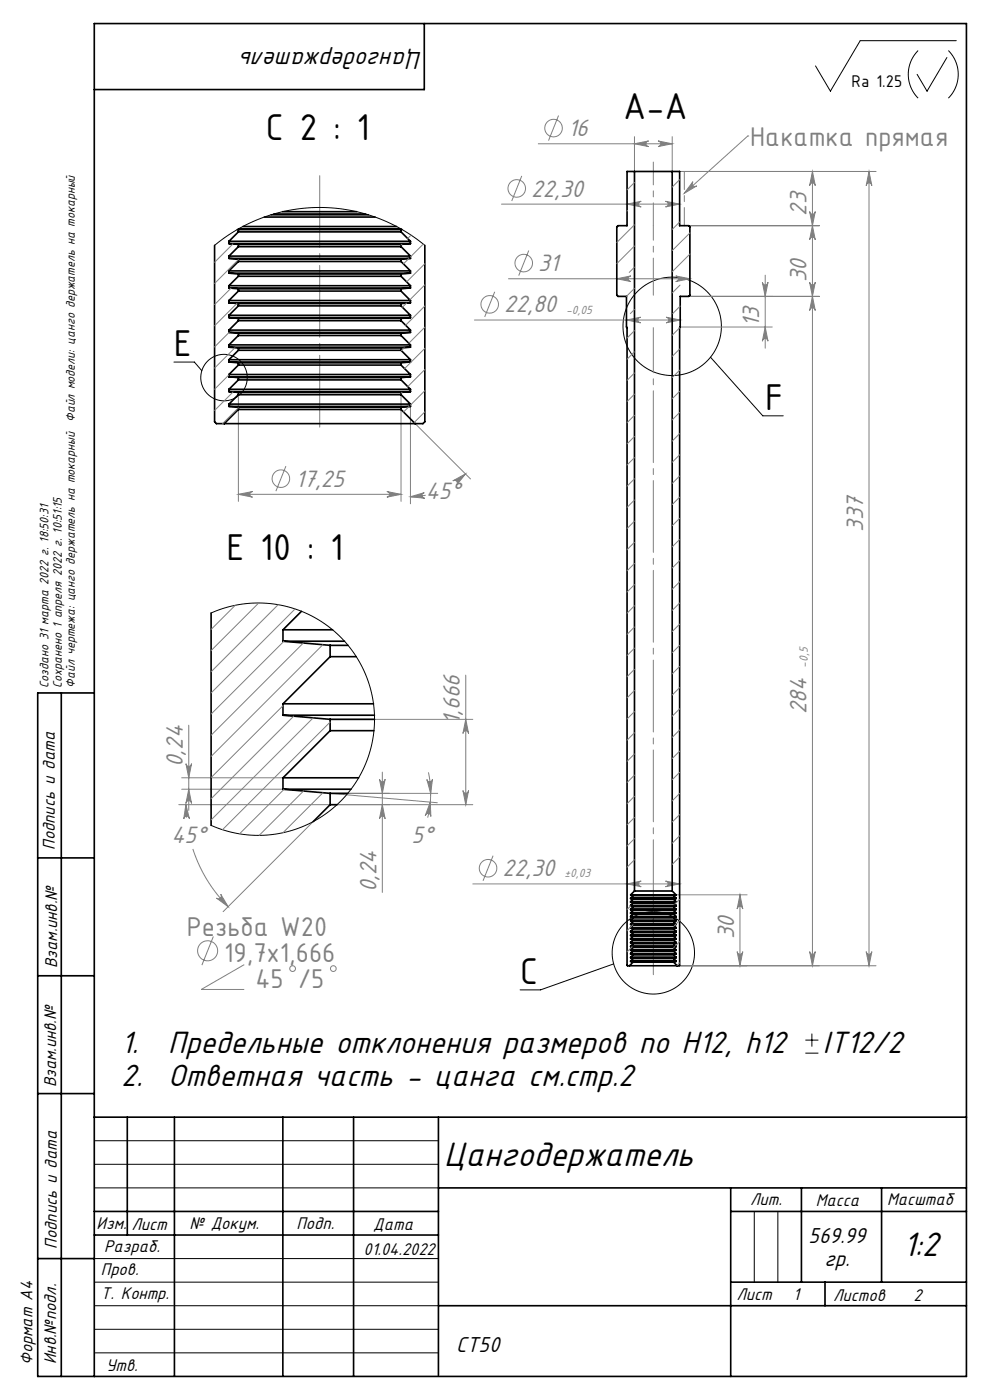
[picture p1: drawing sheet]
<svg xmlns="http://www.w3.org/2000/svg" width="210mm" height="297mm" viewBox="0 0 210 297" stroke-linecap="round" stroke-linejoin="round" font-family="sans-serif">
<g fill="none" stroke="#808080" stroke-width=".21">
<path d="M110.7 37.3l-2.2 5.3M114.2 30.5h28.4M118.5 24.5l-2.1 5.3M134.6 30.5l3-.6a.6 .6 0 0 0-.6 .6 .6 .6 0 0 0 .6 .6zM134.6 29v7.4M139.6 29.9l3 .6-3 .6a.6 .6 0 0 0 .6-.6 .6 .6 0 0 0-.6-.6zM142.6 29v7.4h43.2M147 38.5a.6 .6 0 0 0 0 .9 .6 .6 0 0 0 .8 0l-2.6 1.6zM158.6 28.8h.1M158.6 28.8l-13.4 12.2M172.3 36.4l.6 3a.6 .6 0 0 0-.6-.6 .6 .6 0 0 0-.6 .6zM172.3 36.4v168.5"/>
<path d="M184.3 36.4v168.5M184.3 36.4l.6 3a.6 .6 0 0 0-.6-.6 .6 .6 0 0 0-.6 .6zM106.4 43.3h37.8M107.9 59.1h38.4M112.2 53.2l-2.2 5.3M130.8 59.1l3-.6a.6 .6 0 0 0-.5 .6 .6 .6 0 0 0 .5 .6zM133 43.3l3-.6a.6 .6 0 0 0-.6 .6 .6 .6 0 0 0 .6 .6zM141.2 42.7l3 .6-3 .6a.6 .6 0 0 0 .5-.6 .6 .6 0 0 0-.5-.6zM143.3 58.5l3 .6-3 .6a.6 .6 0 0 0 .6-.6 .6 .6 0 0 0-.6-.6zM146.1 47.9h27.7M161.7 59.9a.6 .6 0 0 0 .6 .5 .6 .6 0 0 0 .6-.5l-.6 3zM162.3 58.4v15.5"/>
<path d="M171.7 44.9a.6 .6 0 0 0 .6 .5 .6 .6 0 0 0 .6-.5l-.6 3zM171.7 59.9a.6 .6 0 0 0 .6 .5 .6 .6 0 0 0 .6-.5l-.6 3zM172.3 47.9l.6 3a.6 .6 0 0 0-.6-.6 .6 .6 0 0 0-.6 .6zM100.6 67.9h43.7M104.9 61.9l-2.1 5.3M132.9 67.9l3-.6a.6 .6 0 0 0-.6 .6 .6 .6 0 0 0 .6 .6zM141.3 67.3l3 .6-3 .6a.6 .6 0 0 0 .6-.6 .6 .6 0 0 0-.6-.6zM144.3 69.4h19.5M162.3 69.4l.6 3a.6 .6 0 0 0-.6-.6 .6 .6 0 0 0-.6 .6zM172.3 62.9l.6 3a.6 .6 0 0 0-.6-.6 .6 .6 0 0 0-.6 .6zM173.8 62.9h-27.7M50.6 83.7v22.7"/>
<path d="M60.6 98.9l-2.1 5.3M85.1 83.7v22.7M87.1 86.2v20.7M88.1 89.9l11.7 11.7M50.6 104.9l3-.6a.6 .6 0 0 0-.6 .6 .6 .6 0 0 0 .6 .6zM50.6 104.9h34.5M82.1 104.3l3 .6-3 .6a.6 .6 0 0 0 .5-.6 .6 .6 0 0 0-.5-.6zM87.1 105.4l2.9-.9a.6 .6 0 0 0-.5 .7 .6 .6 0 0 0 .6 .5zM90.3 105.1l-3.2 .3M96.1 102l2.6-1.5-1.9 2.4a.6 .6 0 0 0 .1-.8 .6 .6 0 0 0-.8-.1zM98.7 100.5l-1.1 1M40 153.8v18.1"/>
<path d="M70 152.6h30.3M98.8 152.6l.6 3a.6 .6 0 0 0-.6-.6 .6 .6 0 0 0-.6 .6zM98.8 143.2v27.5M37.9 170.7h62.4M38.5 167.4h21.5M38.5 165h21.5M39.4 170.7l.8 3a.6 .6 0 0 0-.7-.6 .6 .6 0 0 0-.5 .6zM39.4 170.7l.2 2.8M39.4 162a.6 .6 0 0 0 .6 .6 .6 .6 0 0 0 .6-.6l-.6 3zM40 167.4l.6 3a.6 .6 0 0 0-.6-.5 .6 .6 0 0 0-.6 .5zM66.4 174.3l-19.1 19.1M80.5 165.3a.6 .6 0 0 0 .6 .6 .6 .6 0 0 0 .6-.6l-.6 3z"/>
<path d="M81.1 170.7l.6 3a.6 .6 0 0 0-.6-.6 .6 .6 0 0 0-.6 .6zM81.1 163.8v25.5M90.5 165.4a.6 .6 0 0 0 .7 .5 .6 .6 0 0 0 .5-.6l-.3 3zM90.9 163.9a21.3 21.3 0 0 1-.2 9.6M91.3 170.2l.1 3a.6 .6 0 0 0-.5-.6 .6 .6 0 0 0-.7 .4zM92.9 168.3h-22.9l22.8 2M98.2 167.7a.6 .6 0 0 0 .6 .6 .6 .6 0 0 0 .6-.6l-.6 3zM40.9 180.1a30.6 30.6 0 0 0 7.5 12.2M45.3 198.7l-2.5 6M45.9 190.5a.6 .6 0 0 0 .9 0 .6 .6 0 0 0 0-.8l1.6 2.6zM100.3 187.5h43.9M104.6 181.5l-2.1 5.3"/>
<path d="M133 187.5l3-.6a.6 .6 0 0 0-.6 .6 .6 .6 0 0 0 .6 .6zM141.2 186.9l3 .6-3 .6a.6 .6 0 0 0 .5-.6 .6 .6 0 0 0-.5-.6zM143.4 189.8h15.1M157 189.8v15.1M157 189.8l.6 3a.6 .6 0 0 0-.6-.5 .6 .6 0 0 0-.6 .5zM51.8 204.6l-9.1 5.3h9.1M144.1 204.9h41.7M156.4 201.9a.6 .6 0 0 0 .6 .5 .6 .6 0 0 0 .6-.5l-.6 3zM171.7 201.9a.6 .6 0 0 0 .6 .5 .6 .6 0 0 0 .6-.5l-.6 3zM183.7 201.9a.6 .6 0 0 0 .6 .5 .6 .6 0 0 0 .6-.5l-.6 3z"/>
<circle cx="109.6" cy="40" r="1.86"/>
<circle cx="117.4" cy="27.2" r="1.86"/>
<circle cx="111.1" cy="55.8" r="1.86"/>
<circle cx="103.9" cy="64.6" r="1.86"/>
<circle cx="59.6" cy="101.5" r="1.86"/>
<circle cx="103.5" cy="184.2" r="1.86"/>
<circle cx="44" cy="201.7" r="2.13"/>
<circle cx="62.1" cy="205.5" r=".61"/>
<circle cx="70.7" cy="205.5" r=".61"/>
</g>
<g fill="none" stroke="#000" stroke-width=".21">
<path d="M194.8 10.7a7.1 7.1 0 0 0 0 10.1M200.9 12.2l-4.3 7.1-2.1-3.5M201.2 10.7a7.1 7.1 0 0 1 0 10.1M202.9 8.6h-20.4l-6.4 10.7-3.1-5.3M36.9 76.8h4.3l1.6 1.8M150.7 75.8l11.1 12.4h4.3M130.2 204.5l-15.5 5.5h-4.4M172.2 219.3v2.7M170.8 223.4h2.8M170.8 220.7h2.8M20 242h73M20 247h73"/>
<path d="M20 252h73M160 257v15M165 257v15M20 267h73M20 277h73M20 272h73M20 287h73M20 282h73"/>
<circle cx="142.6" cy="69.2" r="10.4"/>
<circle cx="47.5" cy="80.1" r="4.9"/>
<circle cx="138.6" cy="202.1" r="8.7"/>
</g>
<path d="M138.6 206.8v-137.3" fill="none" stroke="#808080" stroke-width=".21" stroke-dasharray="15.2 1.3 1.3 1.3" stroke-dashoffset="5.7"/>
<path d="M138.6 62.6v-14.7" fill="none" stroke="#808080" stroke-width=".21" stroke-dasharray="15.2 1.3 1.3 1.3" stroke-dashoffset="7.4"/>
<path d="M138.6 47.9v-13.5" fill="none" stroke="#808080" stroke-width=".21" stroke-dasharray="15.2 1.3 1.3 1.3" stroke-dashoffset="10.4"/>
<path d="M67.8 91.9v-55.9" fill="none" stroke="#808080" stroke-width=".21" stroke-dasharray="15.2 1.3 1.3 1.3" stroke-dashoffset="-1.3"/>
<g fill="none" stroke="#000" stroke-width=".35">
<path d="M90 5v14h-70M13 147v145M20 147h-12v145h197v-287h-185v287M8 182h12M8 207h12M8 232h12M20 237h185M27 237v25M37 237v54.9M60 237v55M75 237v55M93 237v54.7"/>
<path d="M20 257h73M93 252h112M155 257h50M155 252v40M170 252v20M187 252v20M8 267h12M20 262h73M93 277h112M155 272h50M175 272v5"/>
</g>
<path d="M145.2 47.9v-11.5" fill="none" stroke="#808080" stroke-width=".21" stroke-dasharray="15.2 1.3 1.3 1.3" stroke-dashoffset="11.4"/>
<g fill="#808080">
<path d="M147 38.5a.6 .6 0 0 0 0 .9 .6 .6 0 0 0 .8 0l-2.6 1.6z"/>
<path d="M143.3 58.5l3 .6-3 .6a.6 .6 0 0 0 .6-.6 .6 .6 0 0 0-.6-.6zM130.8 59.1l3-.6a.6 .6 0 0 0-.5 .6 .6 .6 0 0 0 .5 .6z"/>
<path d="M141.2 186.9l3 .6-3 .6a.6 .6 0 0 0 .5-.6 .6 .6 0 0 0-.5-.6zM133 187.5l3-.6a.6 .6 0 0 0-.6 .6 .6 .6 0 0 0 .6 .6zM141.3 67.3l3 .6-3 .6a.6 .6 0 0 0 .6-.6 .6 .6 0 0 0-.6-.6zM132.9 67.9l3-.6a.6 .6 0 0 0-.6 .6 .6 .6 0 0 0 .6 .6zM82.1 104.3l3 .6-3 .6a.6 .6 0 0 0 .5-.6 .6 .6 0 0 0-.5-.6zM50.6 104.9l3-.6a.6 .6 0 0 0-.6 .6 .6 .6 0 0 0 .6 .6z"/>
<path d="M87.1 105.4l2.9-.9a.6 .6 0 0 0-.5 .7 .6 .6 0 0 0 .6 .5zM96.1 102l2.6-1.5-1.9 2.4a.6 .6 0 0 0 .1-.8 .6 .6 0 0 0-.8-.1zM91.3 170.2l.1 3a.6 .6 0 0 0-.5-.6 .6 .6 0 0 0-.7 .4zM90.5 165.4a.6 .6 0 0 0 .7 .5 .6 .6 0 0 0 .5-.6l-.3 3zM39.4 170.7l.8 3a.6 .6 0 0 0-.7-.6 .6 .6 0 0 0-.5 .6zM45.9 190.5a.6 .6 0 0 0 .9 0 .6 .6 0 0 0 0-.8l1.6 2.6z"/>
<path d="M134.6 30.5l3-.6a.6 .6 0 0 0-.6 .6 .6 .6 0 0 0 .6 .6zM139.6 29.9l3 .6-3 .6a.6 .6 0 0 0 .6-.6 .6 .6 0 0 0-.6-.6z"/>
<path d="M141.2 42.7l3 .6-3 .6a.6 .6 0 0 0 .5-.6 .6 .6 0 0 0-.5-.6zM133 43.3l3-.6a.6 .6 0 0 0-.6 .6 .6 .6 0 0 0 .6 .6z"/>
<path d="M40 167.4l.6 3a.6 .6 0 0 0-.6-.5 .6 .6 0 0 0-.6 .5zM39.4 162a.6 .6 0 0 0 .6 .6 .6 .6 0 0 0 .6-.6l-.6 3z"/>
<path d="M161.7 59.9a.6 .6 0 0 0 .6 .5 .6 .6 0 0 0 .6-.5l-.6 3zM162.3 69.4l.6 3a.6 .6 0 0 0-.6-.6 .6 .6 0 0 0-.6 .6z"/>
<path d="M183.7 201.9a.6 .6 0 0 0 .6 .5 .6 .6 0 0 0 .6-.5l-.6 3zM184.3 36.4l.6 3a.6 .6 0 0 0-.6-.6 .6 .6 0 0 0-.6 .6zM156.4 201.9a.6 .6 0 0 0 .6 .5 .6 .6 0 0 0 .6-.5l-.6 3zM157 189.8l.6 3a.6 .6 0 0 0-.6-.5 .6 .6 0 0 0-.6 .5z"/>
<path d="M98.8 152.6l.6 3a.6 .6 0 0 0-.6-.6 .6 .6 0 0 0-.6 .6zM98.2 167.7a.6 .6 0 0 0 .6 .6 .6 .6 0 0 0 .6-.6l-.6 3z"/>
<path d="M172.3 36.4l.6 3a.6 .6 0 0 0-.6-.6 .6 .6 0 0 0-.6 .6zM171.7 44.9a.6 .6 0 0 0 .6 .5 .6 .6 0 0 0 .6-.5l-.6 3zM172.3 62.9l.6 3a.6 .6 0 0 0-.6-.6 .6 .6 0 0 0-.6 .6zM171.7 201.9a.6 .6 0 0 0 .6 .5 .6 .6 0 0 0 .6-.5l-.6 3zM172.3 47.9l.6 3a.6 .6 0 0 0-.6-.6 .6 .6 0 0 0-.6 .6zM171.7 59.9a.6 .6 0 0 0 .6 .5 .6 .6 0 0 0 .6-.5l-.6 3z"/>
<path d="M81.1 170.7l.6 3a.6 .6 0 0 0-.6-.6 .6 .6 0 0 0-.6 .6zM80.5 165.3a.6 .6 0 0 0 .6 .6 .6 .6 0 0 0 .6-.6l-.6 3z"/>
</g>
<g fill="none" stroke="#000" stroke-width=".35">
<path d="M134.6 36.4h8M134.6 36.4h-1.6v11.5h-1.9l-.3 .2v14.5l.3 .3h1.8v6.5l.1 .1v135.3l.5 .1M134.6 36.4v152.6M142.6 36.4h1.6v11.5h1.9l.2 .2v14.5l-.2 .3h-1.8v6.5l-.1 .1v135.3l-.6 .1M142.6 36.4v152.6M45.5 52.1v37.4l.4 .4h1.7M48.6 58h38.5M48.6 57.5h38.5M48.6 54.8h38.5M48.6 54.3h38.5M48.6 51.7h38.5M48.6 51.2h38.5"/>
<path d="M48.6 51.2v.5M48.6 54.3v.5M48.6 57.5v.5M48.6 51.7l2 .2M48.6 54.8l2 .2M48.6 58l2 .1M50.4 48.7h.2M50.6 58.6h34.5M50.6 58.1h34.5M50.6 55.5h34.5M50.6 55h34.5M50.6 52.3h34.5"/>
<path d="M50.6 51.9h34.5M50.6 49.2h34.5M50.6 48.7h34.5M50.6 48.7v.5M50.6 51.9v.4M50.6 55v.5M50.6 58.1v.5M50.6 49.2l-2 2M50.6 52.3l-2 2M50.6 55.5l-2 2M50.6 58.6l-2 2M50.6 48.5h34.4"/>
<path d="M51.5 48.1h32.6M56.1 46.1h23.5M57.5 45.6h20.6M58.1 45.4h19.4M59.9 44.9h15.8M85.1 48.7v.5M85.1 51.9v.4M85.1 55v.5M85.1 58.1v.5M85.1 58.6l2 2M85.1 55.5l2 2M85.1 52.3l2 2"/>
<path d="M85.1 49.2l2 2M85.3 48.7h-.2M87.1 51.2v.5M87.1 54.3v.5M87.1 57.5v.5M87.1 58l-2 .1M87.1 54.8l-2 .2M87.1 51.7l-2 .2M90.1 52.1v37.4l-.4 .4h-1.6M48.6 79.9h38.5M48.6 79.5h38.5M48.6 76.8h38.5"/>
<path d="M48.6 76.3h38.5M48.6 73.7h38.5M48.6 73.2h38.5M48.6 70.5h38.5M48.6 70h38.5M48.6 67.4h38.5M48.6 66.9h38.5M48.6 64.2h38.5M48.6 63.8h38.5M48.6 61.1h38.5M48.6 60.6h38.5M48.6 60.6v.5"/>
<path d="M48.6 63.8v.4M48.6 66.9v.5M48.6 70v.5M48.6 73.2v.5M48.6 76.3v.5M48.6 79.5v.4M48.6 61.1l2 .2M48.6 64.2l2 .2M48.6 67.4l2 .2M48.6 70.5l2 .2M48.6 73.7l2 .1M48.6 76.8l2 .2"/>
<path d="M48.6 79.9l2 .2M50.6 77.5h34.5M50.6 77h34.5M50.6 74.3h34.5M50.6 73.8h34.5M50.6 71.2h34.5M50.6 70.7h34.5M50.6 68h34.5M50.6 67.6h34.5M50.6 64.9h34.5M50.6 64.4h34.5M50.6 61.8h34.5"/>
<path d="M50.6 61.3h34.5M50.6 61.3v.5M50.6 64.4v.5M50.6 67.6v.4M50.6 70.7v.5M50.6 73.8v.5M50.6 77v.5M50.6 61.8l-2 2M50.6 64.9l-2 2M50.6 68l-2 2M50.6 71.2l-2 2M50.6 74.3l-2 2"/>
<path d="M50.6 77.5l-2 2M85.1 61.3v.5M85.1 64.4v.5M85.1 67.6v.4M85.1 70.7v.5M85.1 73.8v.5M85.1 77v.5M85.1 77.5l2 2M85.1 74.3l2 2M85.1 71.2l2 2M85.1 68l2 2M85.1 64.9l2 2"/>
<path d="M85.1 61.8l2 2M87.1 60.6v.5M87.1 63.8v.4M87.1 66.9v.5M87.1 70v.5M87.1 73.2v.5M87.1 76.3v.5M87.1 79.5v.4M87.1 79.9l-2 .2M87.1 76.8l-2 .2M87.1 73.7l-2 .1M87.1 70.5l-2 .2"/>
<path d="M87.1 67.4l-2 .2M87.1 64.2l-2 .2M87.1 61.1l-2 .2M47.6 89.9h40.5M48.6 86.2h38.5M48.6 85.7h38.5M48.6 83.1h38.5M48.6 82.6h38.5M48.6 82.6v.5M48.6 85.7v.5M48.6 83.1l2 .2M48.6 86.2l2 .2"/>
<path d="M50.6 86.9h34.5M50.6 86.4h34.5M50.6 83.7h34.5M50.6 83.3h34.5M50.6 80.6h34.5M50.6 80.1h34.5M50.6 80.1v.5M50.6 83.3v.4M50.6 86.4v.5M50.6 80.6l-2 2M50.6 83.7l-2 2M50.6 86.9l-3 3"/>
<path d="M85.1 86.9l3 3M85.1 80.1v.5M85.1 83.3v.4M85.1 86.4v.5M85.1 83.7l2 2M85.1 80.6l2 2M87.1 86.2l-2 .2M87.1 82.6v.5M87.1 85.7v.5M87.1 83.1l-2 .2M44.8 130v45.1M60 136h13.1"/>
<path d="M60 133.6h10.5M60 133.6v2.4M60 136l10 .9M64 129.7l-4 3.9M70 139.3h5.6M70 136.9h3.8M70 136.9v2.4M70 139.3l-10 10M60 151.7h19.4M60 149.3h19.2M60 149.3v2.4M60 151.7l10 .9"/>
<path d="M70 155h9.3M70 152.6h9.4M70 152.6v2.4M70 155l-10 10M60 167.4h14.5M60 165h16.1M60 165v2.4M60 167.4l10 .9M70 168.3h3.8M70 168.3v2.4M70 170.7l-3.6 3.6M70 170.7h1.5"/>
<path d="M133.8 199.9h9.6M133.8 199.3h9.6M133.8 199.1h9.6M133.8 198.5h9.6M133.8 198.3h9.6M133.8 197.7h9.6M133.8 197.6h9.6M133.8 196.9h9.6M133.8 196.8h9.6M133.8 196.1h9.6M133.8 196h9.6M133.8 195.3h9.6"/>
<path d="M133.8 195.2h9.6M133.8 194.5h9.6M133.8 194.4h9.6M133.8 193.8h9.6M133.8 193.6h9.6M133.8 193h9.6M133.8 192.9h9.6M133.8 192.2h9.6M133.8 192.1h9.6M133.8 191.4h9.6M133.8 191.3h9.6M133.8 190.6h9.6"/>
<path d="M133.8 190.5h9.6M133.8 189.8h9.6M133.8 189.8l.5 .1M133.8 190.5v.1M133.8 191.3v.1M133.8 192.1v.1M133.8 192.9v.1M133.8 193.6v.2M133.8 194.4v.1M133.8 195.2v.1M133.8 196v.1M133.8 196.8v.1"/>
<path d="M133.8 197.6v.1M133.8 198.3v.2M133.8 199.1v.2M133.8 199.9v.1M133.8 190.6l.5 .1M133.8 191.4h.5M133.8 192.2h.5M133.8 193h.5M133.8 193.8h.5M133.8 194.5l.5 .1M133.8 195.3l.5 .1M133.8 196.1l.5 .1"/>
<path d="M133.8 196.9h.5M133.8 197.7h.5M133.8 198.5h.5M133.8 199.3h.5M134.3 199.4h8.6M134.3 199.3h8.6M134.3 198.6h8.6M134.3 198.5h8.6M134.3 197.8h8.6M134.3 197.7h8.6M134.3 197.1h8.6M134.3 196.9h8.6"/>
<path d="M134.3 196.3h8.6M134.3 196.2h8.6M134.3 195.5h8.6M134.3 195.4h8.6M134.3 194.7h8.6M134.3 194.6h8.6M134.3 193.9h8.6M134.3 193.8h8.6M134.3 193.1h8.6M134.3 193h8.6M134.3 192.4h8.6M134.3 192.2h8.6"/>
<path d="M134.3 191.6h8.6M134.3 191.4h8.6M134.3 190.8h8.6M134.3 190.7h8.6M134.3 190h8.6M134.3 189.9h8.6M134.3 189.9v.1M134.3 190.7v.1M134.3 191.4v.2M134.3 192.2v.2M134.3 193v.1M134.3 193.8v.1"/>
<path d="M134.3 194.6v.1M134.3 195.4v.1M134.3 196.2v.1M134.3 196.9v.2M134.3 197.7v.1M134.3 198.5v.1M134.3 199.3v.1M134.3 190l-.5 .5M134.3 190.8l-.5 .5M134.3 191.6l-.5 .5M134.3 192.4l-.5 .5M134.3 193.1l-.5 .5"/>
<path d="M134.3 193.9l-.5 .5M134.3 194.7l-.5 .5M134.3 195.5l-.5 .5M134.3 196.3l-.5 .5M134.3 197.1l-.5 .5M134.3 197.8l-.5 .5M134.3 198.6l-.5 .5M134.3 199.4l-.5 .5M134.6 189h8M134.6 189l-.8 .8M142.6 189l.8 .8M142.9 189.9v.1"/>
<path d="M142.9 190.7v.1M142.9 191.4v.2M142.9 192.2v.2M142.9 193v.1M142.9 193.8v.1M142.9 194.6v.1M142.9 195.4v.1M142.9 196.2v.1M142.9 196.9v.2M142.9 197.7v.1M142.9 198.5v.1M142.9 199.3v.1"/>
<path d="M142.9 199.4l.5 .5M142.9 198.6l.5 .5M142.9 197.8l.5 .5M142.9 197.1l.5 .5M142.9 196.3l.5 .5M142.9 195.5l.5 .5M142.9 194.7l.5 .5M142.9 193.9l.5 .5M142.9 193.1l.5 .5M142.9 192.4l.5 .5M142.9 191.6l.5 .5M142.9 190.8l.5 .5"/>
<path d="M142.9 190l.5 .5M143.4 190.5v.1M143.4 191.3v.1M143.4 192.1v.1M143.4 192.9v.1M143.4 193.6v.2M143.4 194.4v.1M143.4 195.2v.1M143.4 196v.1M143.4 196.8v.1M143.4 197.6v.1M143.4 198.3v.2"/>
<path d="M143.4 199.1v.2M143.4 199.9v.1M143.4 199.3h-.5M143.4 198.5h-.5M143.4 197.7h-.5M143.4 196.9h-.5M143.4 196.1l-.5 .1M143.4 195.3l-.5 .1M143.4 194.5l-.5 .1M143.4 193.8h-.5M143.4 193h-.5M143.4 192.2h-.5"/>
<path d="M143.4 191.4h-.5M143.4 190.6l-.5 .1M143.4 189.8l-.5 .1M133.5 204.9h10.1M133.8 204h9.6M133.8 203.8h9.6M133.8 203.2h9.6M133.8 203.1h9.6M133.8 202.4h9.6M133.8 202.3h9.6M133.8 201.6h9.6M133.8 201.5h9.6"/>
<path d="M133.8 200.8h9.6M133.8 200.7h9.6M133.8 200h9.6M133.8 200.7v.1M133.8 201.5v.1M133.8 202.3v.1M133.8 203.1v.1M133.8 203.8v.2M133.8 200l.5 .1M133.8 200.8l.5 .1M133.8 201.6l.5 .1M133.8 202.4h.5"/>
<path d="M133.8 203.2h.5M133.8 204h.5M134.3 204.1h8.6M134.3 204h8.6M134.3 203.3h8.6M134.3 203.2h8.6M134.3 202.6h8.6M134.3 202.4h8.6M134.3 201.8h8.6M134.3 201.7h8.6M134.3 201h8.6M134.3 200.9h8.6"/>
<path d="M134.3 200.2h8.6M134.3 200.1h8.6M134.3 200.1v.1M134.3 200.9v.1M134.3 201.7v.1M134.3 202.4v.2M134.3 203.2v.1M134.3 204v.1M134.3 200.2l-.5 .5M134.3 201l-.5 .5M134.3 201.8l-.5 .5M134.3 202.6l-.5 .5"/>
<path d="M134.3 203.3l-.5 .5M134.3 204.1l-.8 .8M142.9 204.1l.7 .8M142.9 200.1v.1M142.9 200.9v.1M142.9 201.7v.1M142.9 202.4v.2M142.9 203.2v.1M142.9 204v.1M142.9 203.3l.5 .5M142.9 202.6l.5 .5M142.9 201.8l.5 .5"/>
<path d="M142.9 201l.5 .5M142.9 200.2l.5 .5M143.4 204h-.5M143.4 200.7v.1M143.4 201.5v.1M143.4 202.3v.1M143.4 203.1v.1M143.4 203.8v.2M143.4 203.2h-.5M143.4 202.4h-.5M143.4 201.6l-.5 .1M143.4 200.8l-.5 .1"/>
<path d="M143.4 200l-.5 .1"/>
</g>
<g fill="none" stroke="#808080" stroke-width=".21">
<path d="M134.6 38.7l-1.6 1.6M144.2 38.1l-1.6 1.6M49.4 51.7l-3.9 3.9M50.6 55.1l-5.1 5M85.2 51.8l-.1 .2M86.7 54.8l-1.1 1.2M87.2 49.9l-.7 .7M89.8 51.8l-2.7 2.7M90.1 55.9l-3.8 3.9M133.1 44.6l-.1 .2M134.6 47.7l-3.8 3.7M134.6 52.2l-3.8 3.7"/>
<path d="M134.6 56.7l-1.1 1.1M144.2 47.1l-1.6 1.6M146.3 49.4l-3.7 3.8M146.3 53.9l-3.7 3.8M48.6 79.5l-3.1 3.1M48.6 70.5l-3.1 3.1M49 61.1l-3.5 3.5M49.8 73.8l-4.3 4.3M50.2 64.4l-4.7 4.7M85.8 73.8l-.7 .6M86.2 64.3l-.8 .9M90.1 60.4l-3.2 3.2"/>
<path d="M90.1 64.9l-4.1 4.1M90.1 69.4l-3.4 3.4M90.1 73.9l-4.3 4.3M90.1 78.4l-3.6 3.6M134.6 61.2l-1.7 1.7M134.6 65.7l-.9 .8M134.6 74.6l-1.6 1.6M134.6 79.1l-1.6 1.6M134.6 70.1l-1.6 1.6M144.2 69.5l-1.6 1.6M144.2 74l-1.6 1.6M144.2 78.5l-1.6 1.6"/>
<path d="M144.2 60.5l-1.6 1.6M144.3 64.9l-1.6 1.6M49.4 83.2l-3.9 3.9M50.6 86.5l-3.4 3.4M85.3 83.2l-.2 .2M86.8 86.2l-1.2 1.2M90.1 82.9l-3 3M90.1 87.4l-2.3 2.2M134.6 83.6l-1.6 1.6M134.6 92.6l-1.6 1.6M134.6 97.1l-1.6 1.6M134.6 88.1l-1.6 1.6"/>
<path d="M144.2 83l-1.6 1.6M144.2 87.5l-1.6 1.6M144.2 92l-1.6 1.6M144.2 96.5l-1.6 1.6M134.6 101.6l-1.6 1.5M134.6 106.1l-1.6 1.5M134.6 110.6l-1.6 1.5M134.6 115l-1.6 1.6M134.6 119.5l-1.6 1.6M144.2 101l-1.6 1.6M144.2 105.5l-1.6 1.5M144.2 110l-1.6 1.5"/>
<path d="M144.2 114.5l-1.6 1.5M144.2 118.9l-1.6 1.6M49.9 128.4l-5.1 5.1M54.9 127.9l-10.1 10.1M59 128.3l-14.2 14.2M60.2 136l-15.4 15.5M62.6 129.2l-17.8 17.8M64.3 136.4l-19.5 19.6M68.5 136.8l-23.7 23.7M134.6 124l-1.6 1.6M134.6 128.5l-1.6 1.6M134.6 133l-1.6 1.6"/>
<path d="M134.6 137.5l-1.6 1.6M144.2 123.4l-1.6 1.6M144.2 127.9l-1.6 1.6M144.2 132.4l-1.6 1.6M144.2 136.9l-1.6 1.6M60 149.7l-15.2 15.3M62.3 151.9l-17.5 17.6M66.4 152.3l-21.6 21.6M70 153.2l-22.8 22.8M134.6 142l-1.6 1.6M134.6 146.5l-1.6 1.6M134.6 151l-1.6 1.5"/>
<path d="M134.6 155.5l-1.6 1.5M134.6 159.9l-1.6 1.6M144.2 141.4l-1.6 1.6M144.2 145.9l-1.6 1.6M144.2 150.4l-1.6 1.5M144.2 154.9l-1.6 1.5M144.2 159.4l-1.6 1.5M60.2 167.5l-9.4 9.4M64.4 167.8l-9.4 9.4M68.5 168.2l-8.5 8.5M134.6 164.4l-1.6 1.6M134.6 168.9l-1.6 1.6"/>
<path d="M134.6 173.4l-1.6 1.6M134.6 177.9l-1.6 1.6M144.2 163.8l-1.6 1.6M144.2 168.3l-1.6 1.6M144.2 172.8l-1.6 1.6M144.2 177.3l-1.6 1.6M133.8 192.2l-.8 .8M134.3 196.2l-1.3 1.2M134.6 182.4l-1.6 1.6M143.3 196.1l-.3 .3M144.2 181.8l-1.6 1.6M144.2 190.8l-1.1 1"/>
<path d="M144.2 195.3l-.8 .7M144.2 199.8l-.9 .8M134.1 200.9l-1.1 1M143.1 200.9l-.2 .1M144.2 204.3l-.6 .5"/>
</g>
<path d="M45.5 52.1l2.4-1.9 2.6-1.6 2.6-1.3 2.8-1.2 2.9-.9 2.9-.7 3-.3 3-.2 3 .1 3 .4 3 .7 3 .9 2.8 1.1 2.8 1.5 2.5 1.6 2.3 1.8M44.8 130l3-1.1 3-.7 3.1-.3 2.9 .1 3.1 .4 2.9 .8 2.7 1.2 2.8 1.5 2.3 1.7 2.3 2.2 2 2.5 1.5 2.4 1.3 2.8 1 3 .6 3 .1 3.1-.1 2.9-.6 3.1-1 3-1.2 2.6-1.5 2.5-2 2.4-2.2 2.2-2.5 1.9-2.7 1.5-2.9 1.2-3.1 .8-2.7 .4-3 .1-3.1-.3-3-.7-3-1.1" fill="none" stroke="#000" stroke-width=".21"/>
<g font-size="8.5">
<text x="56.4" y="29.8">C 2 : 1</text>
<text x="132.2" y="25.3">A-A</text>
<text x="36.9" y="75.5">E</text>
<text x="162.3" y="86.9">F</text>
<text x="48" y="118.7">E 10 : 1</text>
<text x="110.3" y="208.7">C</text>
</g>
<g font-size="8">
<text x="94.2" y="247.4">Цангодержатель</text>
<text x="191.6" y="266.4">1:2</text>
</g>
<g font-size="7.3">
<text x="25.7" y="223.3">1.</text>
<text x="35.7" y="223.3">Предельные отклонения размеров по H12, h12</text>
<text x="174.6" y="223.3">IT12/2</text>
<text x="25.7" y="230.4">2.</text>
<text x="35.7" y="230.4">Ответная часть - цанга см.стр.2</text>
</g>
<g font-size="6.2" fill="#808080">
<text x="159.1" y="31">Накатка прямая</text>
<text x="39.6" y="198.5">Резьба W20</text>
<text x="47.6" y="204.1">19,7х1,666</text>
<text x="54.2" y="209.7">45 /5</text>
</g>
<text font-size="5.8" x="89.6" y="11" transform="rotate(-180 89.6 11)">Цангодержатель</text>
<g font-size="5.6" fill="#808080">
<text x="120.5" y="28.9">16</text>
<text x="112.7" y="41.7">22,30</text>
<text x="171.1" y="45.7" transform="rotate(-90 171.1 45.7)">23</text>
<text x="114.2" y="57.5">31</text>
<text x="171.1" y="59.9" transform="rotate(-90 171.1 59.9)">30</text>
<text x="106.9" y="66.3">22,80</text>
<text x="161.1" y="69.4" transform="rotate(-90 161.1 69.4)">13</text>
<text x="62.7" y="103.3">17,25</text>
<text x="90.3" y="105.9">45°</text>
<text x="183.1" y="112.8" transform="rotate(-90 183.1 112.8)">337</text>
<text x="97.5" y="153.5" transform="rotate(-90 97.5 153.5)">1,666</text>
<text x="171.1" y="151.5" transform="rotate(-90 171.1 151.5)">284</text>
<text x="38.8" y="162.8" transform="rotate(-90 38.8 162.8)">0,24</text>
<text x="36.4" y="178.9">45°</text>
<text x="87.3" y="178.9">5°</text>
<text x="106.6" y="185.9">22,30</text>
<text x="79.8" y="189.3" transform="rotate(-90 79.8 189.3)">0,24</text>
<text x="155.7" y="199.3" transform="rotate(-90 155.7 199.3)">30</text>
</g>
<g font-size="5.1">
<text x="171.5" y="263.6">569.99</text>
<text x="174.9" y="268.6">гр.</text>
<text x="96.8" y="286.8">СТ50</text>
</g>
<g font-size="4">
<text x="11.7" y="180.3" transform="rotate(-90 11.7 180.3)">Подпись и дата</text>
<text x="12.1" y="205.4" transform="rotate(-90 12.1 205.4)">Взам.инв.№</text>
<text x="11.9" y="230.7" transform="rotate(-90 11.9 230.7)">Взам.инв.№</text>
<text x="159.1" y="255.6">Лит.</text>
<text x="173.1" y="255.9">Масса</text>
<text x="188.2" y="255.6">Масштаб</text>
<text x="20.5" y="260.7">Изм.</text>
<text x="27.9" y="261">Лист</text>
<text x="40.2" y="260.7">№ Докум.</text>
<text x="62.9" y="260.7">Подп.</text>
<text x="79.2" y="261">Дата</text>
<text x="12" y="264.9" transform="rotate(-90 12 264.9)">Подпись и дата</text>
<text x="22.1" y="265.6">Разраб.</text>
<text x="77.1" y="266.2">01.04.2022</text>
<text x="21.4" y="270.6">Пров.</text>
<text x="21.4" y="275.5">Т. Контр.</text>
<text x="156.2" y="275.8">Лист</text>
<text x="168.2" y="275.8">1</text>
<text x="176.7" y="276.1">Листов</text>
<text x="193.7" y="276.1">2</text>
<text x="6.9" y="289.6" transform="rotate(-90 6.9 289.6)">Формат А4</text>
<text x="11.9" y="289.4" transform="rotate(-90 11.9 289.4)">Инв.№подл.</text>
<text x="22.5" y="290.8">Утв.</text>
</g>
<text font-size="3.9" x="180.6" y="18.4">Ra 1.25</text>
<g font-size="2.9">
<text x="15.9" y="89.5" transform="rotate(-90 15.9 89.5)">Файл модели: цанго держатель на токарный</text>
<text x="10.3" y="145.9" transform="rotate(-90 10.3 145.9)">Создано 31 марта 2022 г. 18:50:31</text>
<text x="13.1" y="145.9" transform="rotate(-90 13.1 145.9)">Сохранено 1 апреля 2022 г. 10:51:15</text>
<text x="15.9" y="145.9" transform="rotate(-90 15.9 145.9)">Файл чертежа: цанго держатель на токарный</text>
</g>
<g font-size="2.8" fill="#808080">
<text x="120.1" y="66.6">-0,05</text>
<text x="171.4" y="141.7" transform="rotate(-90 171.4 141.7)">-0,5</text>
<text x="119.7" y="186">±0,03</text>
</g>
</svg>
